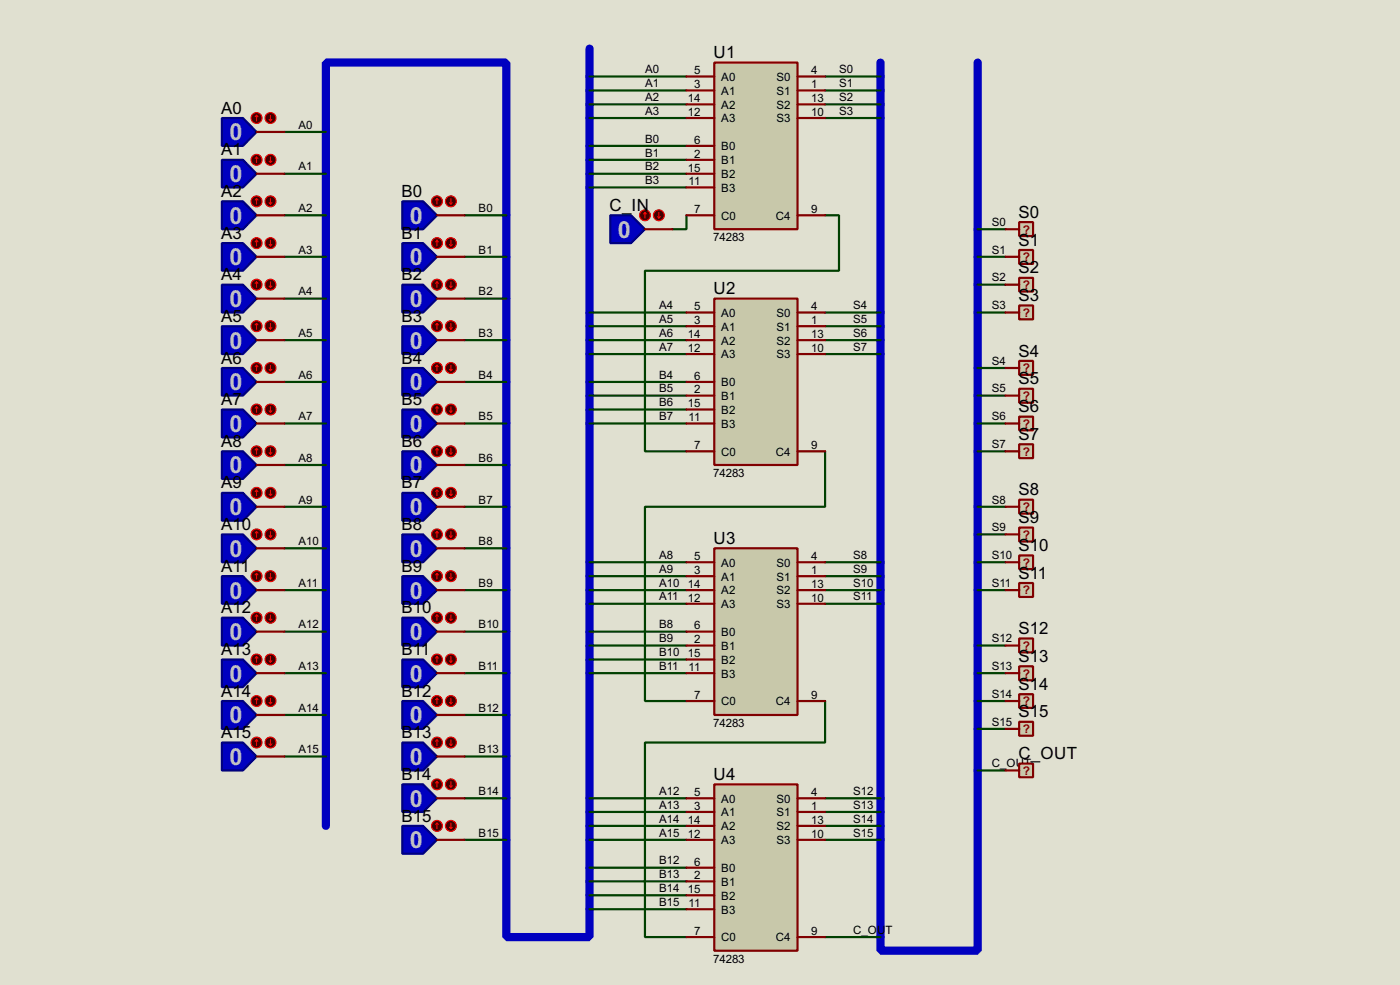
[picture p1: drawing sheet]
<svg xmlns="http://www.w3.org/2000/svg" width="256mm" height="180mm" viewBox="0 0 256 180" stroke-linecap="round" stroke-linejoin="round" font-family="sans-serif">
<path d="M0 0h256.5v180.3h-256.5z" fill="#e0e0d0"/>
<path d="M108 8.9v162.6h-15.2v-160h-33.1v139.7M161.3 11.5v162.5h17.8v-162.5" fill="none" stroke="#0000c0" stroke-width="1.5"/>
<g fill="none" stroke="#004000" stroke-width=".4">
<path d="M108 14h17.8M108 16.6h17.8M108 19.1h17.8M151.2 14h10.1M151.2 16.6h10.1M151.2 19.1h10.1M52.1 24.2h7.6M52.1 31.8h7.6M52.1 39.4h7.6M85.1 39.4h7.7M108 31.8h17.8M108 21.6h17.8"/>
<path d="M108 26.7h17.8M108 29.3h17.8M108 34.3h17.8M125.8 39.4v2.6h-2.6M151.2 39.4h2.5v10.2h-35.5v33h7.6M151.2 21.6h10.1M52.1 47h7.6M52.1 54.7h7.6M85.1 47h7.7M85.1 54.7h7.7M108 57.2h17.8M108 59.7h17.8"/>
<path d="M151.2 57.2h10.1M151.2 59.7h10.1M179.1 47h5.1M179.1 42h5.1M179.1 52.1h5.1M179.1 57.2h5.1M52.1 62.3h7.6M52.1 69.9h7.6M52.1 77.5h7.6M85.1 62.3h7.7M85.1 69.9h7.7M85.1 77.5h7.7"/>
<path d="M108 62.3h17.8M108 69.9h17.8M108 77.5h17.8M108 72.4h17.8M108 64.8h17.8M108 75h17.8M151.2 62.3h10.1M151.2 64.8h10.1M179.1 77.5h5.1M179.1 67.4h5.1M179.1 72.4h5.1M52.1 85.1h7.6"/>
<path d="M52.1 92.8h7.6M85.1 85.1h7.7M85.1 92.8h7.7M151.2 82.6v10.2h-33v35.5h7.6M179.1 92.8h5.1M179.1 82.6h5.1M179.1 97.8h5.1M52.1 100.4h7.6M52.1 108h7.6M52.1 115.6h7.6M85.1 100.4h7.7M85.1 108h7.7"/>
<path d="M85.1 115.6h7.7M108 108h17.8M108 115.6h17.8M108 102.9h17.8M108 118.2h17.8M108 105.5h17.8M108 110.5h17.8M151.2 108h10.1M151.2 102.9h10.1M151.2 105.5h10.1M151.2 110.5h10.1M179.1 108h5.1"/>
<path d="M179.1 102.9h5.1M179.1 118.2h5.1M52.1 123.2h7.6M52.1 130.9h7.6M52.1 138.5h7.6M85.1 123.2h7.7M85.1 130.9h7.7M85.1 138.5h7.7M108 123.2h17.8M108 120.7h17.8M151.2 128.3v7.6h-33v35.6h7.6M179.1 123.2h5.1"/>
<path d="M179.1 128.3h5.1M179.1 133.4h5.1M85.1 146.1h7.7M85.1 153.7h7.7M108 146.1h17.8M108 153.7h17.8M108 148.6h17.8M108 151.2h17.8M108 158.8h17.8M151.2 146.1h10.1M151.2 153.7h10.1M151.2 148.6h10.1"/>
<path d="M151.2 151.2h10.1M179.1 141h5.1M108 161.3h17.8M108 163.9h17.8M108 166.4h17.8M151.2 171.5h10.1"/>
</g>
<path d="M130.9 11.5h15.2v30.5h-15.2z" fill="#c8c8aa" stroke="#800000" stroke-width=".4"/>
<g fill="none" stroke="#800000" stroke-width=".4">
<path d="M125.8 14h5.1M125.8 16.6h5.1M125.8 19.1h5.1M146.1 14h5.1M146.1 16.6h5.1M146.1 19.1h5.1M125.8 21.6h5.1M125.8 26.7h5.1M125.8 29.3h5.1M125.8 31.8h5.1M125.8 34.3h5.1M125.8 39.4h5.1"/>
<path d="M146.1 21.6h5.1M146.1 39.4h5.1"/>
</g>
<path d="M130.9 54.7h15.2v30.4h-15.2z" fill="#c8c8aa" stroke="#800000" stroke-width=".4"/>
<g fill="none" stroke="#800000" stroke-width=".4">
<path d="M125.8 57.2h5.1M125.8 59.7h5.1M146.1 57.2h5.1M146.1 59.7h5.1M125.8 62.3h5.1M125.8 64.8h5.1M125.8 69.9h5.1M125.8 72.4h5.1M125.8 75h5.1M125.8 77.5h5.1M146.1 62.3h5.1M146.1 64.8h5.1"/>
<path d="M125.8 82.6h5.1M146.1 82.6h5.1"/>
</g>
<path d="M130.9 100.4h15.2v30.5h-15.2z" fill="#c8c8aa" stroke="#800000" stroke-width=".4"/>
<g fill="none" stroke="#800000" stroke-width=".4">
<path d="M125.8 102.9h5.1M125.8 105.5h5.1M125.8 108h5.1M125.8 110.5h5.1M125.8 115.6h5.1M125.8 118.2h5.1M146.1 102.9h5.1M146.1 105.5h5.1M146.1 108h5.1M146.1 110.5h5.1M125.8 120.7h5.1M125.8 123.2h5.1"/>
<path d="M125.8 128.3h5.1M146.1 128.3h5.1"/>
</g>
<path d="M130.9 143.6h15.2v30.4h-15.2z" fill="#c8c8aa" stroke="#800000" stroke-width=".4"/>
<g fill="none" stroke="#800000" stroke-width=".4">
<path d="M125.8 146.1h5.1M125.8 148.6h5.1M125.8 151.2h5.1M125.8 153.7h5.1M125.8 158.8h5.1M146.1 146.1h5.1M146.1 148.6h5.1M146.1 151.2h5.1M146.1 153.7h5.1M125.8 161.3h5.1M125.8 163.9h5.1M125.8 166.4h5.1"/>
<path d="M125.8 171.5h5.1M146.1 171.5h5.1"/>
</g>
<path d="M40.7 21.6h3.8l2.5 2.6-2.5 2.5h-3.8z" fill-rule="evenodd" fill="#0000c0" stroke="#000080" stroke-width=".4"/>
<path d="M47 24.2h5.1" fill="none" stroke="#800000" stroke-width=".4"/>
<circle cx="47" cy="21.6" r="1" fill="#400000" stroke="#f00" stroke-width=".2"/>
<path d="M47 21.1l-.2 .3M47 21.1l.3 .3M47 21.1v1.1" fill="none" stroke="#f00" stroke-width=".2"/>
<circle cx="49.5" cy="21.6" r="1" fill="#400000" stroke="#f00" stroke-width=".2"/>
<path d="M49.3 21.9l.3 .3M49.6 21.1v1.1M49.8 21.9l-.2 .3" fill="none" stroke="#f00" stroke-width=".2"/>
<path d="M40.7 29.3h3.8l2.5 2.5-2.5 2.5h-3.8z" fill-rule="evenodd" fill="#0000c0" stroke="#000080" stroke-width=".4"/>
<path d="M47 31.8h5.1" fill="none" stroke="#800000" stroke-width=".4"/>
<circle cx="47" cy="29.3" r="1" fill="#400000" stroke="#f00" stroke-width=".2"/>
<path d="M47 28.8l-.2 .2M47 28.8l.3 .2M47 28.8v1" fill="none" stroke="#f00" stroke-width=".2"/>
<circle cx="49.5" cy="29.3" r="1" fill="#400000" stroke="#f00" stroke-width=".2"/>
<path d="M49.3 29.5l.3 .3M49.6 28.8v1M49.8 29.5l-.2 .3" fill="none" stroke="#f00" stroke-width=".2"/>
<path d="M40.7 36.9h3.8l2.5 2.5-2.5 2.6h-3.8z" fill-rule="evenodd" fill="#0000c0" stroke="#000080" stroke-width=".4"/>
<path d="M47 39.4h5.1" fill="none" stroke="#800000" stroke-width=".4"/>
<circle cx="47" cy="36.9" r="1" fill="#400000" stroke="#f00" stroke-width=".2"/>
<path d="M47 36.4l-.2 .2M47 36.4l.3 .2M47 36.4v1" fill="none" stroke="#f00" stroke-width=".2"/>
<circle cx="49.5" cy="36.9" r="1" fill="#400000" stroke="#f00" stroke-width=".2"/>
<path d="M49.3 37.1l.3 .3M49.6 36.4v1M49.8 37.1l-.2 .3" fill="none" stroke="#f00" stroke-width=".2"/>
<path d="M40.7 44.5h3.8l2.5 2.5-2.5 2.6h-3.8z" fill-rule="evenodd" fill="#0000c0" stroke="#000080" stroke-width=".4"/>
<path d="M47 47h5.1" fill="none" stroke="#800000" stroke-width=".4"/>
<circle cx="47" cy="44.5" r="1" fill="#400000" stroke="#f00" stroke-width=".2"/>
<path d="M47 44l-.2 .3M47 44l.3 .3M47 44v1" fill="none" stroke="#f00" stroke-width=".2"/>
<circle cx="49.5" cy="44.5" r="1" fill="#400000" stroke="#f00" stroke-width=".2"/>
<path d="M49.3 44.8l.3 .2M49.6 44v1M49.8 44.8l-.2 .2" fill="none" stroke="#f00" stroke-width=".2"/>
<path d="M40.7 52.1h3.8l2.5 2.6-2.5 2.5h-3.8z" fill-rule="evenodd" fill="#0000c0" stroke="#000080" stroke-width=".4"/>
<path d="M47 54.7h5.1" fill="none" stroke="#800000" stroke-width=".4"/>
<circle cx="47" cy="52.1" r="1" fill="#400000" stroke="#f00" stroke-width=".2"/>
<path d="M47 51.6l-.2 .3M47 51.6l.3 .3M47 51.6v1" fill="none" stroke="#f00" stroke-width=".2"/>
<circle cx="49.5" cy="52.1" r="1" fill="#400000" stroke="#f00" stroke-width=".2"/>
<path d="M49.3 52.4l.3 .2M49.6 51.6v1M49.8 52.4l-.2 .2" fill="none" stroke="#f00" stroke-width=".2"/>
<path d="M40.7 59.7h3.8l2.5 2.6-2.5 2.5h-3.8z" fill-rule="evenodd" fill="#0000c0" stroke="#000080" stroke-width=".4"/>
<path d="M47 62.3h5.1" fill="none" stroke="#800000" stroke-width=".4"/>
<circle cx="47" cy="59.7" r="1" fill="#400000" stroke="#f00" stroke-width=".2"/>
<path d="M47 59.2l-.2 .3M47 59.2l.3 .3M47 59.2v1.1" fill="none" stroke="#f00" stroke-width=".2"/>
<circle cx="49.5" cy="59.7" r="1" fill="#400000" stroke="#f00" stroke-width=".2"/>
<path d="M49.3 60l.3 .3M49.6 59.2v1.1M49.8 60l-.2 .3" fill="none" stroke="#f00" stroke-width=".2"/>
<path d="M40.7 67.4h3.8l2.5 2.5-2.5 2.5h-3.8z" fill-rule="evenodd" fill="#0000c0" stroke="#000080" stroke-width=".4"/>
<path d="M47 69.9h5.1" fill="none" stroke="#800000" stroke-width=".4"/>
<circle cx="47" cy="67.4" r="1" fill="#400000" stroke="#f00" stroke-width=".2"/>
<path d="M47 66.9l-.2 .2M47 66.9l.3 .2M47 66.9v1" fill="none" stroke="#f00" stroke-width=".2"/>
<circle cx="49.5" cy="67.4" r="1" fill="#400000" stroke="#f00" stroke-width=".2"/>
<path d="M49.3 67.6l.3 .3M49.6 66.9v1M49.8 67.6l-.2 .3" fill="none" stroke="#f00" stroke-width=".2"/>
<path d="M40.7 75h3.8l2.5 2.5-2.5 2.6h-3.8z" fill-rule="evenodd" fill="#0000c0" stroke="#000080" stroke-width=".4"/>
<path d="M47 77.5h5.1" fill="none" stroke="#800000" stroke-width=".4"/>
<circle cx="47" cy="75" r="1" fill="#400000" stroke="#f00" stroke-width=".2"/>
<path d="M47 74.5l-.2 .2M47 74.5l.3 .2M47 74.5v1" fill="none" stroke="#f00" stroke-width=".2"/>
<circle cx="49.5" cy="75" r="1" fill="#400000" stroke="#f00" stroke-width=".2"/>
<path d="M49.3 75.2l.3 .3M49.6 74.5v1M49.8 75.2l-.2 .3" fill="none" stroke="#f00" stroke-width=".2"/>
<path d="M40.7 82.6h3.8l2.5 2.5-2.5 2.6h-3.8z" fill-rule="evenodd" fill="#0000c0" stroke="#000080" stroke-width=".4"/>
<path d="M47 85.1h5.1" fill="none" stroke="#800000" stroke-width=".4"/>
<circle cx="47" cy="82.6" r="1" fill="#400000" stroke="#f00" stroke-width=".2"/>
<path d="M47 82.1l-.2 .3M47 82.1l.3 .3M47 82.1v1" fill="none" stroke="#f00" stroke-width=".2"/>
<circle cx="49.5" cy="82.6" r="1" fill="#400000" stroke="#f00" stroke-width=".2"/>
<path d="M49.3 82.9l.3 .2M49.6 82.1v1M49.8 82.9l-.2 .2" fill="none" stroke="#f00" stroke-width=".2"/>
<path d="M40.7 90.2h3.8l2.5 2.6-2.5 2.5h-3.8z" fill-rule="evenodd" fill="#0000c0" stroke="#000080" stroke-width=".4"/>
<path d="M47 92.8h5.1" fill="none" stroke="#800000" stroke-width=".4"/>
<circle cx="47" cy="90.2" r="1" fill="#400000" stroke="#f00" stroke-width=".2"/>
<path d="M47 89.7l-.2 .3M47 89.7l.3 .3M47 89.7v1" fill="none" stroke="#f00" stroke-width=".2"/>
<circle cx="49.5" cy="90.2" r="1" fill="#400000" stroke="#f00" stroke-width=".2"/>
<path d="M49.3 90.5l.3 .2M49.6 89.7v1M49.8 90.5l-.2 .2" fill="none" stroke="#f00" stroke-width=".2"/>
<path d="M40.7 97.8h3.8l2.5 2.6-2.5 2.5h-3.8z" fill-rule="evenodd" fill="#0000c0" stroke="#000080" stroke-width=".4"/>
<path d="M47 100.4h5.1" fill="none" stroke="#800000" stroke-width=".4"/>
<circle cx="47" cy="97.8" r="1" fill="#400000" stroke="#f00" stroke-width=".2"/>
<path d="M47 97.3l-.2 .3M47 97.3l.3 .3M47 97.3v1.1" fill="none" stroke="#f00" stroke-width=".2"/>
<circle cx="49.5" cy="97.8" r="1" fill="#400000" stroke="#f00" stroke-width=".2"/>
<path d="M49.3 98.1l.3 .3M49.6 97.3v1.1M49.8 98.1l-.2 .3" fill="none" stroke="#f00" stroke-width=".2"/>
<path d="M40.7 105.5h3.8l2.5 2.5-2.5 2.5h-3.8z" fill-rule="evenodd" fill="#0000c0" stroke="#000080" stroke-width=".4"/>
<path d="M47 108h5.1" fill="none" stroke="#800000" stroke-width=".4"/>
<circle cx="47" cy="105.5" r="1" fill="#400000" stroke="#f00" stroke-width=".2"/>
<path d="M47 105l-.2 .2M47 105l.3 .2M47 105v1" fill="none" stroke="#f00" stroke-width=".2"/>
<circle cx="49.5" cy="105.5" r="1" fill="#400000" stroke="#f00" stroke-width=".2"/>
<path d="M49.3 105.7l.3 .3M49.6 105v1M49.8 105.7l-.2 .3" fill="none" stroke="#f00" stroke-width=".2"/>
<path d="M40.7 113.1h3.8l2.5 2.5-2.5 2.6h-3.8z" fill-rule="evenodd" fill="#0000c0" stroke="#000080" stroke-width=".4"/>
<path d="M47 115.6h5.1" fill="none" stroke="#800000" stroke-width=".4"/>
<circle cx="47" cy="113.1" r="1" fill="#400000" stroke="#f00" stroke-width=".2"/>
<path d="M47 112.6l-.2 .2M47 112.6l.3 .2M47 112.6v1" fill="none" stroke="#f00" stroke-width=".2"/>
<circle cx="49.5" cy="113.1" r="1" fill="#400000" stroke="#f00" stroke-width=".2"/>
<path d="M49.3 113.3l.3 .3M49.6 112.6v1M49.8 113.3l-.2 .3" fill="none" stroke="#f00" stroke-width=".2"/>
<path d="M40.7 120.7h3.8l2.5 2.5-2.5 2.6h-3.8z" fill-rule="evenodd" fill="#0000c0" stroke="#000080" stroke-width=".4"/>
<path d="M47 123.2h5.1" fill="none" stroke="#800000" stroke-width=".4"/>
<circle cx="47" cy="120.7" r="1" fill="#400000" stroke="#f00" stroke-width=".2"/>
<path d="M47 120.2l-.2 .3M47 120.2l.3 .3M47 120.2v1" fill="none" stroke="#f00" stroke-width=".2"/>
<circle cx="49.5" cy="120.7" r="1" fill="#400000" stroke="#f00" stroke-width=".2"/>
<path d="M49.3 121l.3 .2M49.6 120.2v1M49.8 121l-.2 .2" fill="none" stroke="#f00" stroke-width=".2"/>
<path d="M40.7 128.3h3.8l2.5 2.6-2.5 2.5h-3.8z" fill-rule="evenodd" fill="#0000c0" stroke="#000080" stroke-width=".4"/>
<path d="M47 130.9h5.1" fill="none" stroke="#800000" stroke-width=".4"/>
<circle cx="47" cy="128.3" r="1" fill="#400000" stroke="#f00" stroke-width=".2"/>
<path d="M47 127.8l-.2 .3M47 127.8l.3 .3M47 127.8v1" fill="none" stroke="#f00" stroke-width=".2"/>
<circle cx="49.5" cy="128.3" r="1" fill="#400000" stroke="#f00" stroke-width=".2"/>
<path d="M49.3 128.6l.3 .2M49.6 127.8v1M49.8 128.6l-.2 .2" fill="none" stroke="#f00" stroke-width=".2"/>
<path d="M40.7 135.9h3.8l2.5 2.6-2.5 2.5h-3.8z" fill-rule="evenodd" fill="#0000c0" stroke="#000080" stroke-width=".4"/>
<path d="M47 138.5h5.1" fill="none" stroke="#800000" stroke-width=".4"/>
<circle cx="47" cy="135.9" r="1" fill="#400000" stroke="#f00" stroke-width=".2"/>
<path d="M47 135.4l-.2 .3M47 135.4l.3 .3M47 135.4v1.1" fill="none" stroke="#f00" stroke-width=".2"/>
<circle cx="49.5" cy="135.9" r="1" fill="#400000" stroke="#f00" stroke-width=".2"/>
<path d="M49.3 136.2l.3 .3M49.6 135.4v1.1M49.8 136.2l-.2 .3" fill="none" stroke="#f00" stroke-width=".2"/>
<path d="M73.7 36.9h3.8l2.6 2.5-2.6 2.6h-3.8z" fill-rule="evenodd" fill="#0000c0" stroke="#000080" stroke-width=".4"/>
<path d="M80.1 39.4h5" fill="none" stroke="#800000" stroke-width=".4"/>
<circle cx="80" cy="36.9" r="1" fill="#400000" stroke="#f00" stroke-width=".2"/>
<path d="M80.1 36.4l-.3 .2M80.1 36.4l.2 .2M80.1 36.4v1" fill="none" stroke="#f00" stroke-width=".2"/>
<circle cx="82.6" cy="36.9" r="1" fill="#400000" stroke="#f00" stroke-width=".2"/>
<path d="M82.4 37.1l.2 .3M82.6 36.4v1M82.9 37.1l-.3 .3" fill="none" stroke="#f00" stroke-width=".2"/>
<path d="M73.7 44.5h3.8l2.6 2.5-2.6 2.6h-3.8z" fill-rule="evenodd" fill="#0000c0" stroke="#000080" stroke-width=".4"/>
<path d="M80.1 47h5" fill="none" stroke="#800000" stroke-width=".4"/>
<circle cx="80" cy="44.5" r="1" fill="#400000" stroke="#f00" stroke-width=".2"/>
<path d="M80.1 44l-.3 .3M80.1 44l.2 .3M80.1 44v1" fill="none" stroke="#f00" stroke-width=".2"/>
<circle cx="82.6" cy="44.5" r="1" fill="#400000" stroke="#f00" stroke-width=".2"/>
<path d="M82.4 44.8l.2 .2M82.6 44v1M82.9 44.8l-.3 .2" fill="none" stroke="#f00" stroke-width=".2"/>
<path d="M73.7 52.1h3.8l2.6 2.6-2.6 2.5h-3.8z" fill-rule="evenodd" fill="#0000c0" stroke="#000080" stroke-width=".4"/>
<path d="M80.1 54.7h5" fill="none" stroke="#800000" stroke-width=".4"/>
<circle cx="80" cy="52.1" r="1" fill="#400000" stroke="#f00" stroke-width=".2"/>
<path d="M80.1 51.6l-.3 .3M80.1 51.6l.2 .3M80.1 51.6v1" fill="none" stroke="#f00" stroke-width=".2"/>
<circle cx="82.6" cy="52.1" r="1" fill="#400000" stroke="#f00" stroke-width=".2"/>
<path d="M82.4 52.4l.2 .2M82.6 51.6v1M82.9 52.4l-.3 .2" fill="none" stroke="#f00" stroke-width=".2"/>
<path d="M73.7 59.7h3.8l2.6 2.6-2.6 2.5h-3.8z" fill-rule="evenodd" fill="#0000c0" stroke="#000080" stroke-width=".4"/>
<path d="M80.1 62.3h5" fill="none" stroke="#800000" stroke-width=".4"/>
<circle cx="80" cy="59.7" r="1" fill="#400000" stroke="#f00" stroke-width=".2"/>
<path d="M80.1 59.2l-.3 .3M80.1 59.2l.2 .3M80.1 59.2v1.1" fill="none" stroke="#f00" stroke-width=".2"/>
<circle cx="82.6" cy="59.7" r="1" fill="#400000" stroke="#f00" stroke-width=".2"/>
<path d="M82.4 60l.2 .3M82.6 59.2v1.1M82.9 60l-.3 .3" fill="none" stroke="#f00" stroke-width=".2"/>
<path d="M73.7 67.4h3.8l2.6 2.5-2.6 2.5h-3.8z" fill-rule="evenodd" fill="#0000c0" stroke="#000080" stroke-width=".4"/>
<path d="M80.1 69.9h5" fill="none" stroke="#800000" stroke-width=".4"/>
<circle cx="80" cy="67.4" r="1" fill="#400000" stroke="#f00" stroke-width=".2"/>
<path d="M80.1 66.9l-.3 .2M80.1 66.9l.2 .2M80.1 66.9v1" fill="none" stroke="#f00" stroke-width=".2"/>
<circle cx="82.6" cy="67.4" r="1" fill="#400000" stroke="#f00" stroke-width=".2"/>
<path d="M82.4 67.6l.2 .3M82.6 66.9v1M82.9 67.6l-.3 .3" fill="none" stroke="#f00" stroke-width=".2"/>
<path d="M73.7 75h3.8l2.6 2.5-2.6 2.6h-3.8z" fill-rule="evenodd" fill="#0000c0" stroke="#000080" stroke-width=".4"/>
<path d="M80.1 77.5h5" fill="none" stroke="#800000" stroke-width=".4"/>
<circle cx="80" cy="75" r="1" fill="#400000" stroke="#f00" stroke-width=".2"/>
<path d="M80.1 74.5l-.3 .2M80.1 74.5l.2 .2M80.1 74.5v1" fill="none" stroke="#f00" stroke-width=".2"/>
<circle cx="82.6" cy="75" r="1" fill="#400000" stroke="#f00" stroke-width=".2"/>
<path d="M82.4 75.2l.2 .3M82.6 74.5v1M82.9 75.2l-.3 .3" fill="none" stroke="#f00" stroke-width=".2"/>
<path d="M73.7 82.6h3.8l2.6 2.5-2.6 2.6h-3.8z" fill-rule="evenodd" fill="#0000c0" stroke="#000080" stroke-width=".4"/>
<path d="M80.1 85.1h5" fill="none" stroke="#800000" stroke-width=".4"/>
<circle cx="80" cy="82.6" r="1" fill="#400000" stroke="#f00" stroke-width=".2"/>
<path d="M80.1 82.1l-.3 .3M80.1 82.1l.2 .3M80.1 82.1v1" fill="none" stroke="#f00" stroke-width=".2"/>
<circle cx="82.6" cy="82.6" r="1" fill="#400000" stroke="#f00" stroke-width=".2"/>
<path d="M82.4 82.9l.2 .2M82.6 82.1v1M82.9 82.9l-.3 .2" fill="none" stroke="#f00" stroke-width=".2"/>
<path d="M73.7 90.2h3.8l2.6 2.6-2.6 2.5h-3.8z" fill-rule="evenodd" fill="#0000c0" stroke="#000080" stroke-width=".4"/>
<path d="M80.1 92.8h5" fill="none" stroke="#800000" stroke-width=".4"/>
<circle cx="80" cy="90.2" r="1" fill="#400000" stroke="#f00" stroke-width=".2"/>
<path d="M80.1 89.7l-.3 .3M80.1 89.7l.2 .3M80.1 89.7v1" fill="none" stroke="#f00" stroke-width=".2"/>
<circle cx="82.6" cy="90.2" r="1" fill="#400000" stroke="#f00" stroke-width=".2"/>
<path d="M82.4 90.5l.2 .2M82.6 89.7v1M82.9 90.5l-.3 .2" fill="none" stroke="#f00" stroke-width=".2"/>
<path d="M73.7 97.8h3.8l2.6 2.6-2.6 2.5h-3.8z" fill-rule="evenodd" fill="#0000c0" stroke="#000080" stroke-width=".4"/>
<path d="M80.1 100.4h5" fill="none" stroke="#800000" stroke-width=".4"/>
<circle cx="80" cy="97.8" r="1" fill="#400000" stroke="#f00" stroke-width=".2"/>
<path d="M80.1 97.3l-.3 .3M80.1 97.3l.2 .3M80.1 97.3v1.1" fill="none" stroke="#f00" stroke-width=".2"/>
<circle cx="82.6" cy="97.8" r="1" fill="#400000" stroke="#f00" stroke-width=".2"/>
<path d="M82.4 98.1l.2 .3M82.6 97.3v1.1M82.9 98.1l-.3 .3" fill="none" stroke="#f00" stroke-width=".2"/>
<path d="M73.7 105.5h3.8l2.6 2.5-2.6 2.5h-3.8z" fill-rule="evenodd" fill="#0000c0" stroke="#000080" stroke-width=".4"/>
<path d="M80.1 108h5" fill="none" stroke="#800000" stroke-width=".4"/>
<circle cx="80" cy="105.5" r="1" fill="#400000" stroke="#f00" stroke-width=".2"/>
<path d="M80.1 105l-.3 .2M80.1 105l.2 .2M80.1 105v1" fill="none" stroke="#f00" stroke-width=".2"/>
<circle cx="82.6" cy="105.5" r="1" fill="#400000" stroke="#f00" stroke-width=".2"/>
<path d="M82.4 105.7l.2 .3M82.6 105v1M82.9 105.7l-.3 .3" fill="none" stroke="#f00" stroke-width=".2"/>
<path d="M73.7 113.1h3.8l2.6 2.5-2.6 2.6h-3.8z" fill-rule="evenodd" fill="#0000c0" stroke="#000080" stroke-width=".4"/>
<path d="M80.1 115.6h5" fill="none" stroke="#800000" stroke-width=".4"/>
<circle cx="80" cy="113.1" r="1" fill="#400000" stroke="#f00" stroke-width=".2"/>
<path d="M80.1 112.6l-.3 .2M80.1 112.6l.2 .2M80.1 112.6v1" fill="none" stroke="#f00" stroke-width=".2"/>
<circle cx="82.6" cy="113.1" r="1" fill="#400000" stroke="#f00" stroke-width=".2"/>
<path d="M82.4 113.3l.2 .3M82.6 112.6v1M82.9 113.3l-.3 .3" fill="none" stroke="#f00" stroke-width=".2"/>
<path d="M73.7 120.7h3.8l2.6 2.5-2.6 2.6h-3.8z" fill-rule="evenodd" fill="#0000c0" stroke="#000080" stroke-width=".4"/>
<path d="M80.1 123.2h5" fill="none" stroke="#800000" stroke-width=".4"/>
<circle cx="80" cy="120.7" r="1" fill="#400000" stroke="#f00" stroke-width=".2"/>
<path d="M80.1 120.2l-.3 .3M80.1 120.2l.2 .3M80.1 120.2v1" fill="none" stroke="#f00" stroke-width=".2"/>
<circle cx="82.6" cy="120.7" r="1" fill="#400000" stroke="#f00" stroke-width=".2"/>
<path d="M82.4 121l.2 .2M82.6 120.2v1M82.9 121l-.3 .2" fill="none" stroke="#f00" stroke-width=".2"/>
<path d="M73.7 128.3h3.8l2.6 2.6-2.6 2.5h-3.8z" fill-rule="evenodd" fill="#0000c0" stroke="#000080" stroke-width=".4"/>
<path d="M80.1 130.9h5" fill="none" stroke="#800000" stroke-width=".4"/>
<circle cx="80" cy="128.3" r="1" fill="#400000" stroke="#f00" stroke-width=".2"/>
<path d="M80.1 127.8l-.3 .3M80.1 127.8l.2 .3M80.1 127.8v1" fill="none" stroke="#f00" stroke-width=".2"/>
<circle cx="82.6" cy="128.3" r="1" fill="#400000" stroke="#f00" stroke-width=".2"/>
<path d="M82.4 128.6l.2 .2M82.6 127.8v1M82.9 128.6l-.3 .2" fill="none" stroke="#f00" stroke-width=".2"/>
<path d="M73.7 135.9h3.8l2.6 2.6-2.6 2.5h-3.8z" fill-rule="evenodd" fill="#0000c0" stroke="#000080" stroke-width=".4"/>
<path d="M80.1 138.5h5" fill="none" stroke="#800000" stroke-width=".4"/>
<circle cx="80" cy="135.9" r="1" fill="#400000" stroke="#f00" stroke-width=".2"/>
<path d="M80.1 135.4l-.3 .3M80.1 135.4l.2 .3M80.1 135.4v1.1" fill="none" stroke="#f00" stroke-width=".2"/>
<circle cx="82.6" cy="135.9" r="1" fill="#400000" stroke="#f00" stroke-width=".2"/>
<path d="M82.4 136.2l.2 .3M82.6 135.4v1.1M82.9 136.2l-.3 .3" fill="none" stroke="#f00" stroke-width=".2"/>
<path d="M73.7 143.6h3.8l2.6 2.5-2.6 2.5h-3.8z" fill-rule="evenodd" fill="#0000c0" stroke="#000080" stroke-width=".4"/>
<path d="M80.1 146.1h5" fill="none" stroke="#800000" stroke-width=".4"/>
<circle cx="80" cy="143.6" r="1" fill="#400000" stroke="#f00" stroke-width=".2"/>
<path d="M80.1 143.1l-.3 .2M80.1 143.1l.2 .2M80.1 143.1v1" fill="none" stroke="#f00" stroke-width=".2"/>
<circle cx="82.6" cy="143.6" r="1" fill="#400000" stroke="#f00" stroke-width=".2"/>
<path d="M82.4 143.8l.2 .3M82.6 143.1v1M82.9 143.8l-.3 .3" fill="none" stroke="#f00" stroke-width=".2"/>
<path d="M73.7 151.2h3.8l2.6 2.5-2.6 2.6h-3.8z" fill-rule="evenodd" fill="#0000c0" stroke="#000080" stroke-width=".4"/>
<path d="M80.1 153.7h5" fill="none" stroke="#800000" stroke-width=".4"/>
<circle cx="80" cy="151.2" r="1" fill="#400000" stroke="#f00" stroke-width=".2"/>
<path d="M80.1 150.7l-.3 .2M80.1 150.7l.2 .2M80.1 150.7v1" fill="none" stroke="#f00" stroke-width=".2"/>
<circle cx="82.6" cy="151.2" r="1" fill="#400000" stroke="#f00" stroke-width=".2"/>
<path d="M82.4 151.4l.2 .3M82.6 150.7v1M82.9 151.4l-.3 .3" fill="none" stroke="#f00" stroke-width=".2"/>
<path d="M186.7 40.7h2.6v2.5h-2.6z" fill="#c8c8aa" stroke="#800000" stroke-width=".4"/>
<path d="M184.2 42h2.5" fill="none" stroke="#800000" stroke-width=".4"/>
<path d="M186.7 45.8h2.6v2.5h-2.6z" fill="#c8c8aa" stroke="#800000" stroke-width=".4"/>
<path d="M184.2 47h2.5" fill="none" stroke="#800000" stroke-width=".4"/>
<path d="M186.7 50.9h2.6v2.5h-2.6z" fill="#c8c8aa" stroke="#800000" stroke-width=".4"/>
<path d="M184.2 52.1h2.5" fill="none" stroke="#800000" stroke-width=".4"/>
<path d="M186.7 55.9h2.6v2.6h-2.6z" fill="#c8c8aa" stroke="#800000" stroke-width=".4"/>
<path d="M184.2 57.2h2.5" fill="none" stroke="#800000" stroke-width=".4"/>
<path d="M186.7 66.1h2.6v2.5h-2.6z" fill="#c8c8aa" stroke="#800000" stroke-width=".4"/>
<path d="M184.2 67.4h2.5" fill="none" stroke="#800000" stroke-width=".4"/>
<path d="M186.7 71.2h2.6v2.5h-2.6z" fill="#c8c8aa" stroke="#800000" stroke-width=".4"/>
<path d="M184.2 72.4h2.5" fill="none" stroke="#800000" stroke-width=".4"/>
<path d="M186.7 76.3h2.6v2.5h-2.6z" fill="#c8c8aa" stroke="#800000" stroke-width=".4"/>
<path d="M184.2 77.5h2.5" fill="none" stroke="#800000" stroke-width=".4"/>
<path d="M186.7 81.3h2.6v2.6h-2.6z" fill="#c8c8aa" stroke="#800000" stroke-width=".4"/>
<path d="M184.2 82.6h2.5" fill="none" stroke="#800000" stroke-width=".4"/>
<path d="M186.7 91.5h2.6v2.5h-2.6z" fill="#c8c8aa" stroke="#800000" stroke-width=".4"/>
<path d="M184.2 92.8h2.5" fill="none" stroke="#800000" stroke-width=".4"/>
<path d="M186.7 96.6h2.6v2.5h-2.6z" fill="#c8c8aa" stroke="#800000" stroke-width=".4"/>
<path d="M184.2 97.8h2.5" fill="none" stroke="#800000" stroke-width=".4"/>
<path d="M186.7 101.7h2.6v2.5h-2.6z" fill="#c8c8aa" stroke="#800000" stroke-width=".4"/>
<path d="M184.2 102.9h2.5" fill="none" stroke="#800000" stroke-width=".4"/>
<path d="M186.7 106.7h2.6v2.6h-2.6z" fill="#c8c8aa" stroke="#800000" stroke-width=".4"/>
<path d="M184.2 108h2.5" fill="none" stroke="#800000" stroke-width=".4"/>
<path d="M186.7 116.9h2.6v2.5h-2.6z" fill="#c8c8aa" stroke="#800000" stroke-width=".4"/>
<path d="M184.2 118.2h2.5" fill="none" stroke="#800000" stroke-width=".4"/>
<path d="M186.7 122h2.6v2.5h-2.6z" fill="#c8c8aa" stroke="#800000" stroke-width=".4"/>
<path d="M184.2 123.2h2.5" fill="none" stroke="#800000" stroke-width=".4"/>
<path d="M186.7 127.1h2.6v2.5h-2.6z" fill="#c8c8aa" stroke="#800000" stroke-width=".4"/>
<path d="M184.2 128.3h2.5" fill="none" stroke="#800000" stroke-width=".4"/>
<path d="M186.7 132.1h2.6v2.6h-2.6z" fill="#c8c8aa" stroke="#800000" stroke-width=".4"/>
<path d="M184.2 133.4h2.5" fill="none" stroke="#800000" stroke-width=".4"/>
<path d="M111.8 39.4h3.8l2.6 2.6-2.6 2.5h-3.8z" fill-rule="evenodd" fill="#0000c0" stroke="#000080" stroke-width=".4"/>
<path d="M118.2 42h5" fill="none" stroke="#800000" stroke-width=".4"/>
<circle cx="118.1" cy="39.4" r="1" fill="#400000" stroke="#f00" stroke-width=".2"/>
<path d="M118.2 38.9l-.3 .3M118.2 38.9l.2 .3M118.2 38.9v1" fill="none" stroke="#f00" stroke-width=".2"/>
<circle cx="120.7" cy="39.4" r="1" fill="#400000" stroke="#f00" stroke-width=".2"/>
<path d="M120.5 39.7l.2 .2M120.7 38.9v1M121 39.7l-.3 .2" fill="none" stroke="#f00" stroke-width=".2"/>
<path d="M186.7 139.8h2.6v2.5h-2.6z" fill="#c8c8aa" stroke="#800000" stroke-width=".4"/>
<path d="M184.2 141h2.5" fill="none" stroke="#800000" stroke-width=".4"/>
<g font-size="4.8" fill="#c0c0c0">
<text x="42.1" y="25.7">0</text>
<text x="42.1" y="33.3">0</text>
<text x="42.1" y="40.9">0</text>
<text x="75.1" y="40.9">0</text>
<text x="113.2" y="43.5">0</text>
<text x="42.1" y="48.6">0</text>
<text x="75.1" y="48.6">0</text>
<text x="42.1" y="56.2">0</text>
<text x="75.1" y="56.2">0</text>
<text x="42.1" y="63.8">0</text>
<text x="75.1" y="63.8">0</text>
<text x="42.1" y="71.5">0</text>
<text x="75.1" y="71.5">0</text>
<text x="42.1" y="79">0</text>
<text x="75.1" y="79">0</text>
<text x="42.1" y="86.7">0</text>
<text x="75.1" y="86.7">0</text>
<text x="42.1" y="94.3">0</text>
<text x="75.1" y="94.3">0</text>
<text x="42.1" y="101.9">0</text>
<text x="75.1" y="101.9">0</text>
<text x="42.1" y="109.6">0</text>
<text x="75.1" y="109.6">0</text>
<text x="42.1" y="117.2">0</text>
<text x="75.1" y="117.2">0</text>
<text x="42.1" y="124.8">0</text>
<text x="75.1" y="124.8">0</text>
<text x="42.1" y="132.4">0</text>
<text x="75.1" y="132.4">0</text>
<text x="42.1" y="140">0</text>
<text x="75.1" y="140">0</text>
<text x="75.1" y="147.7">0</text>
<text x="75.1" y="155.3">0</text>
</g>
<g font-size="3.5">
<text x="130.7" y="10.6">U1</text>
<text x="40.5" y="20.8">A0</text>
<text x="40.5" y="28.5">A1</text>
<text x="40.5" y="36">A2</text>
<text x="73.6" y="36">B0</text>
<text x="111.7" y="38.6">C_IN</text>
<text x="186.6" y="39.9">S0</text>
<text x="40.5" y="43.7">A3</text>
<text x="73.6" y="43.7">B1</text>
<text x="186.6" y="45">S1</text>
<text x="40.5" y="51.3">A4</text>
<text x="73.6" y="51.3">B2</text>
<text x="130.7" y="53.9">U2</text>
<text x="186.6" y="50.1">S2</text>
<text x="40.5" y="58.9">A5</text>
<text x="73.6" y="58.9">B3</text>
<text x="186.6" y="55.1">S3</text>
<text x="186.6" y="65.3">S4</text>
<text x="40.5" y="66.6">A6</text>
<text x="73.6" y="66.6">B4</text>
<text x="186.6" y="70.4">S5</text>
<text x="40.5" y="74.1">A7</text>
<text x="73.6" y="74.1">B5</text>
<text x="186.6" y="75.5">S6</text>
<text x="40.5" y="81.8">A8</text>
<text x="73.6" y="81.8">B6</text>
<text x="186.6" y="80.5">S7</text>
<text x="40.5" y="89.4">A9</text>
<text x="73.6" y="89.4">B7</text>
<text x="186.6" y="90.7">S8</text>
<text x="186.6" y="95.8">S9</text>
<text x="40.5" y="97">A10</text>
<text x="73.6" y="97">B8</text>
<text x="130.7" y="99.6">U3</text>
<text x="186.6" y="100.9">S10</text>
<text x="40.5" y="104.7">A11</text>
<text x="73.6" y="104.7">B9</text>
<text x="186.6" y="105.9">S11</text>
<text x="40.5" y="112.3">A12</text>
<text x="73.6" y="112.3">B10</text>
<text x="40.5" y="119.9">A13</text>
<text x="73.6" y="119.9">B11</text>
<text x="186.6" y="116.1">S12</text>
<text x="186.6" y="121.2">S13</text>
<text x="40.5" y="127.5">A14</text>
<text x="73.6" y="127.5">B12</text>
<text x="186.6" y="126.3">S14</text>
<text x="186.6" y="131.3">S15</text>
<text x="40.5" y="135.1">A15</text>
<text x="73.6" y="135.1">B13</text>
<text x="73.6" y="142.8">B14</text>
<text x="130.7" y="142.8">U4</text>
<text x="186.6" y="139">C_OUT</text>
<text x="73.6" y="150.4">B15</text>
</g>
<g font-size="2.5" fill="#800000">
<text x="187.3" y="42.7">?</text>
<text x="187.3" y="47.8">?</text>
<text x="187.3" y="52.9">?</text>
<text x="187.3" y="58">?</text>
<text x="187.3" y="68.1">?</text>
<text x="187.3" y="73.2">?</text>
<text x="187.3" y="78.3">?</text>
<text x="187.3" y="83.4">?</text>
<text x="187.3" y="93.6">?</text>
<text x="187.3" y="98.6">?</text>
<text x="187.3" y="103.7">?</text>
<text x="187.3" y="108.8">?</text>
<text x="187.3" y="119">?</text>
<text x="187.3" y="124">?</text>
<text x="187.3" y="129.1">?</text>
<text x="187.3" y="134.2">?</text>
<text x="187.3" y="141.8">?</text>
</g>
<g font-size="2.4">
<text x="118.2" y="13.4">A0</text>
<text x="118.2" y="15.9">A1</text>
<text x="127.2" y="13.6">5</text>
<text x="127.2" y="16.2">3</text>
<text x="132.1" y="14.8">A0</text>
<text x="132.1" y="17.3">A1</text>
<text x="142.2" y="14.8">S0</text>
<text x="142.2" y="17.3">S1</text>
<text x="148.6" y="13.6">4</text>
<text x="148.6" y="16.2">1</text>
<text x="153.7" y="13.4">S0</text>
<text x="153.7" y="15.9">S1</text>
<text x="54.7" y="23.6">A0</text>
<text x="118.2" y="18.5">A2</text>
<text x="118.2" y="21">A3</text>
<text x="126" y="18.7">14</text>
<text x="126" y="21.2">12</text>
<text x="132.1" y="19.9">A2</text>
<text x="132.1" y="22.4">A3</text>
<text x="142.2" y="19.9">S2</text>
<text x="142.2" y="22.4">S3</text>
<text x="148.6" y="18.7">13</text>
<text x="148.6" y="21.2">10</text>
<text x="153.7" y="18.5">S2</text>
<text x="153.7" y="21">S3</text>
<text x="118.2" y="26.1">B0</text>
<text x="118.2" y="28.6">B1</text>
<text x="127.2" y="26.3">6</text>
<text x="127.2" y="28.9">2</text>
<text x="132.1" y="27.5">B0</text>
<text x="54.7" y="31.2">A1</text>
<text x="118.2" y="31.2">B2</text>
<text x="118.2" y="33.7">B3</text>
<text x="126" y="31.4">15</text>
<text x="126.2" y="33.9">11</text>
<text x="132.1" y="30">B1</text>
<text x="132.1" y="32.6">B2</text>
<text x="132.1" y="35.1">B3</text>
<text x="54.7" y="38.8">A2</text>
<text x="87.7" y="38.8">B0</text>
<text x="127.2" y="39">7</text>
<text x="132.1" y="40.2">C0</text>
<text x="142.1" y="40.2">C4</text>
<text x="148.6" y="39">9</text>
<text x="181.7" y="41.3">S0</text>
<text x="54.7" y="46.4">A3</text>
<text x="87.7" y="46.4">B1</text>
<text x="130.7" y="44.1">74283</text>
<text x="181.7" y="46.4">S1</text>
<text x="181.7" y="51.5">S2</text>
<text x="54.7" y="54">A4</text>
<text x="87.7" y="54">B2</text>
<text x="120.7" y="56.6">A4</text>
<text x="120.7" y="59.1">A5</text>
<text x="127.2" y="56.8">5</text>
<text x="127.2" y="59.3">3</text>
<text x="132.1" y="58">A0</text>
<text x="142.2" y="58">S0</text>
<text x="148.6" y="56.8">4</text>
<text x="148.6" y="59.3">1</text>
<text x="156.3" y="56.6">S4</text>
<text x="156.3" y="59.1">S5</text>
<text x="181.7" y="56.6">S3</text>
<text x="54.7" y="61.7">A5</text>
<text x="87.7" y="61.7">B3</text>
<text x="120.7" y="61.7">A6</text>
<text x="120.7" y="64.2">A7</text>
<text x="126" y="61.9">14</text>
<text x="126" y="64.4">12</text>
<text x="132.1" y="60.5">A1</text>
<text x="132.1" y="63.1">A2</text>
<text x="132.1" y="65.6">A3</text>
<text x="142.2" y="60.5">S1</text>
<text x="142.2" y="63.1">S2</text>
<text x="142.2" y="65.6">S3</text>
<text x="148.6" y="61.9">13</text>
<text x="148.6" y="64.4">10</text>
<text x="156.3" y="61.7">S6</text>
<text x="156.3" y="64.2">S7</text>
<text x="54.7" y="69.3">A6</text>
<text x="87.7" y="69.3">B4</text>
<text x="120.7" y="69.3">B4</text>
<text x="120.7" y="71.8">B5</text>
<text x="127.2" y="69.5">6</text>
<text x="127.2" y="72">2</text>
<text x="132.1" y="70.7">B0</text>
<text x="181.7" y="66.7">S4</text>
<text x="181.7" y="71.8">S5</text>
<text x="54.7" y="76.9">A7</text>
<text x="87.7" y="76.9">B5</text>
<text x="120.7" y="74.4">B6</text>
<text x="120.7" y="76.9">B7</text>
<text x="126" y="74.6">15</text>
<text x="126.2" y="77.1">11</text>
<text x="132.1" y="73.2">B1</text>
<text x="132.1" y="75.8">B2</text>
<text x="181.7" y="76.9">S6</text>
<text x="127.2" y="82.2">7</text>
<text x="132.1" y="78.3">B3</text>
<text x="132.1" y="83.4">C0</text>
<text x="142.1" y="83.4">C4</text>
<text x="148.6" y="82.2">9</text>
<text x="181.7" y="82">S7</text>
<text x="54.7" y="84.5">A8</text>
<text x="87.7" y="84.5">B6</text>
<text x="130.7" y="87.3">74283</text>
<text x="54.7" y="92.2">A9</text>
<text x="87.7" y="92.2">B7</text>
<text x="181.7" y="92.2">S8</text>
<text x="54.7" y="99.8">A10</text>
<text x="87.7" y="99.8">B8</text>
<text x="181.7" y="97.2">S9</text>
<text x="54.7" y="107.4">A11</text>
<text x="87.7" y="107.4">B9</text>
<text x="120.7" y="102.3">A8</text>
<text x="120.7" y="104.9">A9</text>
<text x="120.7" y="107.4">A10</text>
<text x="126" y="107.6">14</text>
<text x="127.2" y="102.5">5</text>
<text x="127.2" y="105.1">3</text>
<text x="132.1" y="103.7">A0</text>
<text x="132.1" y="106.3">A1</text>
<text x="142.2" y="103.7">S0</text>
<text x="142.2" y="106.3">S1</text>
<text x="148.6" y="102.5">4</text>
<text x="148.6" y="105.1">1</text>
<text x="148.6" y="107.6">13</text>
<text x="156.3" y="102.3">S8</text>
<text x="156.3" y="104.9">S9</text>
<text x="156.3" y="107.4">S10</text>
<text x="181.7" y="102.3">S10</text>
<text x="181.7" y="107.4">S11</text>
<text x="120.7" y="109.9">A11</text>
<text x="126" y="110.1">12</text>
<text x="132.1" y="108.8">A2</text>
<text x="132.1" y="111.3">A3</text>
<text x="142.2" y="108.8">S2</text>
<text x="142.2" y="111.3">S3</text>
<text x="148.6" y="110.1">10</text>
<text x="156.3" y="109.9">S11</text>
<text x="54.7" y="115">A12</text>
<text x="87.7" y="115">B10</text>
<text x="120.7" y="115">B8</text>
<text x="120.7" y="117.6">B9</text>
<text x="127.2" y="115.2">6</text>
<text x="127.2" y="117.8">2</text>
<text x="132.1" y="116.4">B0</text>
<text x="132.1" y="119">B1</text>
<text x="181.7" y="117.6">S12</text>
<text x="54.7" y="122.6">A13</text>
<text x="87.7" y="122.6">B11</text>
<text x="120.7" y="120.1">B10</text>
<text x="120.7" y="122.6">B11</text>
<text x="126" y="120.3">15</text>
<text x="126.2" y="122.8">11</text>
<text x="132.1" y="121.5">B2</text>
<text x="132.1" y="124">B3</text>
<text x="181.7" y="122.6">S13</text>
<text x="54.7" y="130.3">A14</text>
<text x="87.7" y="130.3">B12</text>
<text x="127.2" y="127.9">7</text>
<text x="132.1" y="129.1">C0</text>
<text x="142.1" y="129.1">C4</text>
<text x="148.6" y="127.9">9</text>
<text x="181.7" y="127.7">S14</text>
<text x="54.7" y="137.9">A15</text>
<text x="87.7" y="137.9">B13</text>
<text x="130.7" y="133.1">74283</text>
<text x="181.7" y="132.8">S15</text>
<text x="181.7" y="140.4">C_OUT</text>
<text x="87.7" y="145.5">B14</text>
<text x="120.7" y="145.5">A12</text>
<text x="120.7" y="148">A13</text>
<text x="127.2" y="145.7">5</text>
<text x="127.2" y="148.2">3</text>
<text x="132.1" y="146.9">A0</text>
<text x="132.1" y="149.4">A1</text>
<text x="142.2" y="146.9">S0</text>
<text x="142.2" y="149.4">S1</text>
<text x="148.6" y="145.7">4</text>
<text x="148.6" y="148.2">1</text>
<text x="156.3" y="145.5">S12</text>
<text x="156.3" y="148">S13</text>
<text x="87.7" y="153.1">B15</text>
<text x="120.7" y="150.6">A14</text>
<text x="120.7" y="153.1">A15</text>
<text x="126" y="150.8">14</text>
<text x="126" y="153.3">12</text>
<text x="132.1" y="152">A2</text>
<text x="132.1" y="154.5">A3</text>
<text x="142.2" y="152">S2</text>
<text x="142.2" y="154.5">S3</text>
<text x="148.6" y="150.8">13</text>
<text x="148.6" y="153.3">10</text>
<text x="156.3" y="150.6">S14</text>
<text x="156.3" y="153.1">S15</text>
<text x="120.7" y="158.2">B12</text>
<text x="120.7" y="160.7">B13</text>
<text x="127.2" y="158.4">6</text>
<text x="127.2" y="160.9">2</text>
<text x="132.1" y="159.6">B0</text>
<text x="120.7" y="163.3">B14</text>
<text x="120.7" y="165.8">B15</text>
<text x="126" y="163.5">15</text>
<text x="126.2" y="166">11</text>
<text x="132.1" y="162.1">B1</text>
<text x="132.1" y="164.7">B2</text>
<text x="132.1" y="167.2">B3</text>
<text x="127.2" y="171.1">7</text>
<text x="132.1" y="172.3">C0</text>
<text x="142.1" y="172.3">C4</text>
<text x="148.6" y="171.1">9</text>
<text x="156.3" y="170.9">C_OUT</text>
<text x="130.7" y="176.2">74283</text>
</g>
</svg>
